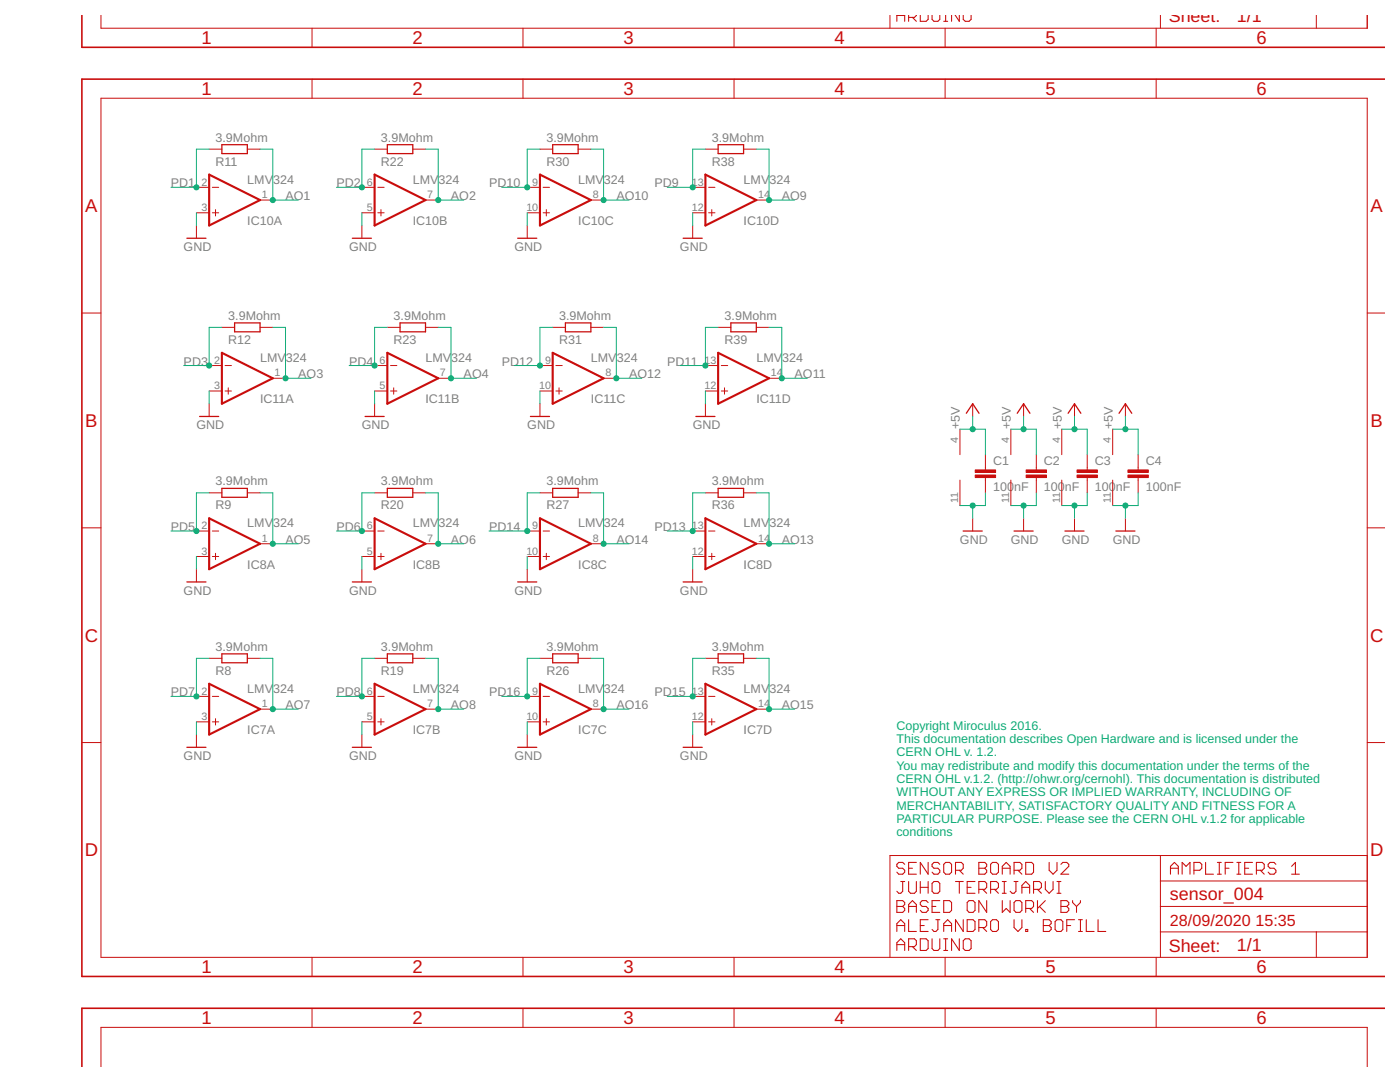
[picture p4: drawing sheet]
<svg xmlns="http://www.w3.org/2000/svg" width="279mm" height="216mm" viewBox="0 0 279 216" stroke-linecap="round" stroke-linejoin="round" font-family="sans-serif">
<g fill="none" stroke="#c90d0c" stroke-width=".21">
<path d="M179 3v1.3M179 3.1h1.6M180.6 3v1.3M181.3 3v1.3M182.1 3.5l.8 .8M182.9 3l-.4 .5h-1.2M183.7 3v1.3h1.1l.4-.4v-.9M186 3v.9l.4 .4h.8l.4-.4v-.9M188.3 4.3h.8M188.7 3v1.3M189.9 3v1.3M190.6 3l.9 1.3v-1.3"/>
<path d="M192.2 3v.9l.4 .4h.8l.4-.4v-.9M179 179.7h1.1l.5 .4v.4l-.5 .4 .5 .4v.4l-.5 .4h-1.1zM179.8 175.9h.8M180.1 175.9v1.9l-.3 .4h-.4l-.4-.4M180.6 172.5l-.5-.4h-.7l-.4 .4v.4l.4 .3h.7l.5 .5v.3l-.5 .4h-.7l-.4-.4M181.3 175.9v1.9l.4 .4h.8l.4-.4v-1.9M181.3 173.2h.8M182.9 172.1h-1.6v2.3h1.6M183.7 175.9v2.3M183.7 177.1h1.5M185.2 172.1v2.3l-1.5-2.3v2.3M185.2 175.9v2.3"/>
<path d="M186 176.3l.4-.4h.8l.4 .4v1.5l-.4 .4h-.8l-.4-.4zM187.6 172.5l-.4-.4h-.8l-.4 .4v.4l.4 .3h.8l.4 .5v.3l-.4 .4h-.8l-.4-.4M187.6 179.7h-1.6v2.4h1.6M188.3 172.5l.4-.4h.8l.4 .4v1.5l-.4 .4h-.8l-.4-.4zM188.3 179.7h1.2l.4 .4v1.6l-.4 .4h-1.2zM190.7 173.7h1.2l.3-.5v-.7l-.3-.4h-1.2v2.3M190.7 175.9h1.5M191.5 175.9v2.3M191.5 173.7l.7 .7M193 177.1h.8M193.4 179.7h.8l.4 .4v1.6l-.4 .4h-.8l-.4-.4v-1.6zM194.6 175.9h-1.6v2.3h1.6"/>
<path d="M195.3 172.1h1.2l.4 .4v.4l-.4 .3 .4 .5v.3l-.4 .4h-1.2zM195.3 173.2h1.2M195.3 177.5h1.2l.4-.4v-.8l-.4-.4h-1.2v2.3M196.1 177.5l.8 .7M196.9 179.7v2.4l-1.6-2.4v2.4M197.7 177.5h1.2l.4-.4v-.8l-.4-.4h-1.2v2.3M198.1 172.1h.8l.4 .4v1.5l-.4 .4h-.8l-.4-.4v-1.5zM198.5 177.5l.8 .7M200 173.2h1.6M200 174.4v-1.5l.8-.8 .8 .8v1.5M200 179.7v2.4l.8-.8 .8 .8v-2.4M200 178.2h.8"/>
<path d="M200 175.9h.8M200.4 175.9v2.3M202.4 173.7h1.1l.4-.5v-.7l-.4-.4h-1.1v2.3M202.4 175.9h.8M202.8 175.9v1.9l-.4 .4h-.4l-.4-.4M203.2 173.7l.7 .7M203.9 178.2v-1.5l.8-.8 .8 .8v1.5M203.9 177.1h1.6M204.7 172.1h1.2l.4 .4v1.5l-.4 .4h-1.2zM206.3 177.5h1.1l.4-.4v-.8l-.4-.4h-1.1v2.3M207.1 177.5l.7 .7M207.1 179.7v2.4"/>
<path d="M208.6 175.9v1.6l.8 .7 .8-.7v-1.6M208.6 179.7l-1.5 1.6M209.4 172.1v1.6l.8 .7 .7-.7v-1.6M210.9 178.2h.8M210.9 175.9h.8M211.3 175.9v2.3M211.7 172.5l.4-.4h.8l.4 .4v.4l-1.6 1.5h1.6M211.7 179.7h1.2l.4 .4v.4l-.4 .4 .4 .4v.4l-.4 .4h-1.2zM214.1 179.7v.4l.7 .8M215.6 179.7v.4l-.8 .8M233.6 173.2h1.6M233.6 174.4v-1.5l.8-.8 .8 .8v1.5"/>
<path d="M235.9 174.4v-2.3l.8 .8 .8-.8v2.3M238.3 173.7h1.1l.4-.5v-.7l-.4-.4h-1.1v2.3M240.6 172.1v2.3h1.6M243 172.1h.7M243 174.4h.7M243.3 172.1v2.3M244.5 173.2h.8M246.1 172.1h-1.6v2.3M246.8 172.1h.8M246.8 174.4h.8M247.2 172.1v2.3M248.4 173.2h.8"/>
<path d="M250 172.1h-1.6v2.3h1.6M250.7 173.7h1.2l.4-.5v-.7l-.4-.4h-1.2v2.3M251.5 173.7l.8 .7M254.6 172.5l-.3-.4h-.8l-.4 .4v.4l.4 .3h.8l.3 .5v.3l-.3 .4h-.8l-.4-.4M257.8 174.4h1.5M257.8 172.9l.7-.8v2.3M179 185.9v-1.6l.8-.8 .8 .8v1.6M179 189.7v-1.6l.8-.8 .8 .8v1.6M179 180.9h1.1M179 184.7h1.6M179 188.5h1.6M181.3 182.1v-1.6l.8-.8 .8 .8v1.6"/>
<path d="M181.3 183.5v2.4h1.6M181.3 188.9h1.2l.4-.4v-.8l-.4-.4h-1.2v2.4M181.3 180.9h1.6M182.1 188.9l.8 .8M183.7 187.3h1.1l.4 .4v1.6l-.4 .4h-1.1zM183.7 184.7h.7M185.2 180.1l-.4-.4h-.8l-.3 .4v.4l.3 .4h.8l.4 .4v.4l-.4 .4h-.8l-.3-.4M185.2 183.5h-1.5v2.4h1.5M186 187.3v2l.4 .4h.8l.4-.4v-2M186 180.9h.8M186.8 183.5h.8M187.2 183.5v2l-.4 .4h-.4l-.4-.4"/>
<path d="M188.3 185.9v-1.6l.8-.8 .8 .8v1.6M188.3 184.7h1.6M188.3 187.3h.8M188.3 189.7h.8M188.7 187.3v2.4M191.5 187.3v2.4l-1.6-2.4v2.4M192.2 183.5v2.4l-1.5-2.4v2.4M192.2 187.7l.4-.4h.8l.4 .4v1.6l-.4 .4h-.8l-.4-.4zM193 183.5h1.2l.4 .4v1.6l-.4 .4h-1.2zM195.3 185.1h1.2l.4-.4v-.8l-.4-.4h-1.2v2.4M196.1 185.1l.8 .8M198.1 183.5h.8l.4 .4v1.6l-.4 .4h-.8l-.4-.4v-1.6z"/>
<path d="M202.4 180.1l.4-.4h.7l.4 .4v1.6l-.4 .4h-.7l-.4-.4zM202.4 183.5v1.6l.8 .8 .7-.8v-1.6M204.7 181.3h1.2l.4-.4v-.8l-.4-.4h-1.2v2.4M204.7 185.5h.4v.4h-.4zM205.5 181.3l.8 .8M207.4 180.9l1.2 1.2M208.2 184.7h1.2M208.2 183.5h1.2l.4 .4v.4l-.4 .4 .4 .4v.4l-.4 .4h-1.2zM210.6 183.9l.3-.4h.8l.4 .4v1.6l-.4 .4h-.8l-.3-.4zM211.7 180.9h1.2M212.9 184.7h.8M214.5 183.5h-1.6v2.4"/>
<path d="M214.8 180.9v1.2M215.2 185.9h.8M215.2 183.5h.8M215.6 183.5v2.4M216.8 183.5v2.4h1.6M219.1 183.5v2.4h1.6"/>
</g>
<g fill="none" stroke="#c90d0c" stroke-width=".2">
<path d="M20.2 3v2.6h252.7v-2.6M20.2 19.6h252.7v171.4h-252.7zM62.3 5.6v3.8M62.3 15.8v3.8M104.4 5.6v3.8M104.4 15.8v3.8M146.5 5.6v3.8M146.5 15.8v3.8M177.6 3v2.6M188.6 5.6v3.8M188.6 15.8v3.8M230.7 5.6v3.8"/>
<path d="M230.7 15.8v3.8M231.6 3v2.6M262.7 3v2.6M39.2 37.4h2.5M41.7 29.8h2.6M42.4 37.4h1.2M49.4 29.8h2.5M51.9 39.9h2.5M72.2 37.4h2.6M74.8 29.8h2.5M75.4 37.4h1.3M82.4 29.8h2.5"/>
<path d="M84.9 39.9h2.6M105.2 37.4h2.6M107.8 29.8h2.5M108.4 37.4h1.3M115.4 29.8h2.5M117.9 39.9h2.6M138.2 37.4h2.6M140.8 29.8h2.5M141.4 37.4h1.3M148.4 29.8h2.5M150.9 39.9h2.6M39.2 42.5h2.5"/>
<path d="M39.2 45v2.5M42.4 42.5h1.2M43 41.8v1.3M72.2 42.5h2.6M72.2 45v2.5M75.4 42.5h1.3M76 41.8v1.3M105.2 42.5h2.6M105.2 45v2.5M108.4 42.5h1.3M109 41.8v1.3M138.2 42.5h2.6"/>
<path d="M138.2 45v2.5M141.4 42.5h1.3M142 41.8v1.3M16.3 62.5h3.9M41.7 78h2.6M41.7 72.9h2.6M44.3 65.3h2.5M44.9 78h1.3M44.9 72.9h1.3M45.6 77.4v1.3M51.9 65.3h2.5M54.4 75.5h2.6"/>
<path d="M74.8 78h2.5M74.8 72.9h2.5M77.3 65.3h2.5M77.9 78h1.3M77.9 72.9h1.3M78.6 77.4v1.3M84.9 65.3h2.6M87.5 75.5h2.5M107.8 78h2.5M107.8 72.9h2.5M110.3 65.3h2.5M110.9 78h1.3"/>
<path d="M110.9 72.9h1.3M111.6 77.4v1.3M117.9 65.3h2.6M120.5 75.5h2.5M140.8 78h2.5M140.8 72.9h2.5M143.3 65.3h2.6M144 78h1.2M144 72.9h1.2M144.6 77.4v1.3M150.9 65.3h2.6M153.5 75.5h2.5"/>
<path d="M272.9 62.5h3.5M41.7 98.3h2.6M41.7 80.6v2.5M49.4 98.3h2.5M74.8 98.3h2.5M74.8 80.6v2.5M82.4 98.3h2.5M107.8 98.3h2.5M107.8 80.6v2.5M115.4 98.3h2.5M140.8 98.3h2.5M140.8 80.6v2.5"/>
<path d="M148.4 98.3h2.5M191.6 85.6v5.1M191.6 95.8v5.1M194.1 80.6v2.5M196.7 90.7v3.1M196.7 95.3v3M201.7 85.6v5.1M201.7 95.8v5.1M204.3 80.6v2.5M206.8 90.7v3.1M206.8 95.3v3M211.9 85.6v5.1"/>
<path d="M211.9 95.8v5.1M214.4 80.6v2.5M217 90.7v3.1M217 95.3v3M222.1 85.6v5.1M222.1 95.8v5.1M224.6 80.6v2.5M227.1 90.7v3.1M227.1 95.3v3M16.3 105.3h3.9M39.2 111h2.5M39.2 106h2.5"/>
<path d="M39.2 113.6v2.5M42.4 111h1.2M42.4 106h1.2M43 110.4v1.3M51.9 108.5h2.5M72.2 111h2.6M72.2 106h2.6M72.2 113.6v2.5M75.4 111h1.3M75.4 106h1.3M76 110.4v1.3M84.9 108.5h2.6"/>
<path d="M105.2 111h2.6M105.2 106h2.6M105.2 113.6v2.5M108.4 111h1.3M108.4 106h1.3M109 110.4v1.3M117.9 108.5h2.6M138.2 111h2.6M138.2 106h2.6M138.2 113.6v2.5M141.4 111h1.3M141.4 106h1.3"/>
<path d="M142 110.4v1.3M150.9 108.5h2.6M194.1 103.4v2.6M204.3 103.4v2.6M214.4 103.4v2.6M224.6 103.4v2.6M272.9 105.3h3.5M39.2 139h2.5M41.7 131.4h2.6M42.4 139h1.2M49.4 131.4h2.5M72.2 139h2.6"/>
<path d="M74.8 131.4h2.5M75.4 139h1.3M82.4 131.4h2.5M105.2 139h2.6M107.8 131.4h2.5M108.4 139h1.3M115.4 131.4h2.5M138.2 139h2.6M140.8 131.4h2.5M141.4 139h1.3M148.4 131.4h2.5M16.3 148.2h3.9"/>
<path d="M39.2 144h2.5M39.2 146.6v2.5M42.4 144h1.2M43 143.4v1.3M51.9 141.5h2.5M72.2 144h2.6M72.2 146.6v2.5M75.4 144h1.3M76 143.4v1.3M84.9 141.5h2.6M105.2 144h2.6M105.2 146.6v2.5"/>
<path d="M108.4 144h1.3M109 143.4v1.3M117.9 141.5h2.6M138.2 144h2.6M138.2 146.6v2.5M141.4 144h1.3M142 143.4v1.3M150.9 141.5h2.6M272.9 148.2h3.5M231.6 170.7v20.3M231.6 175.8h41.3M272.9 170.7h-95.3v20.3"/>
<path d="M62.3 191v3.8M104.4 191v3.8M146.5 191v3.8M188.6 191v3.8M230.7 191v3.8M231.6 185.9h41.3M231.6 180.9h41.3M262.7 185.9v5.1M20.2 212.9v-7.9h252.7v7.9M62.3 201.2v3.8M104.4 201.2v3.8M146.5 201.2v3.8"/>
<path d="M188.6 201.2v3.8M230.7 201.2v3.8"/>
</g>
<path d="M16.3 3v6.4h260.1M276.4 15.8h-260.1v179h260.1M276.4 201.2h-260.1v11.7" fill="none" stroke="#c90d0c" stroke-width=".32"/>
<g fill="none" stroke="#c90d0c" stroke-width=".42">
<path d="M41.7 34.8l10.2 5.1-10.2 5.1zM74.8 34.8l10.1 5.1-10.1 5.1zM107.8 34.8l10.1 5.1-10.1 5.1zM140.8 34.8l10.1 5.1-10.1 5.1zM44.3 70.4l10.1 5.1-10.1 5.1zM77.3 70.4l10.2 5.1-10.2 5.1zM110.3 70.4l10.2 5.1-10.2 5.1zM143.3 70.4l10.2 5.1-10.2 5.1zM41.7 103.4l10.2 5.1-10.2 5.1zM74.8 103.4l10.1 5.1-10.1 5.1zM107.8 103.4l10.1 5.1-10.1 5.1zM140.8 103.4l10.1 5.1-10.1 5.1z"/>
<path d="M41.7 136.4l10.2 5.1-10.2 5.1zM74.8 136.4l10.1 5.1-10.1 5.1zM107.8 136.4l10.1 5.1-10.1 5.1zM140.8 136.4l10.1 5.1-10.1 5.1z"/>
</g>
<g fill="none" stroke="#c90d0c" stroke-width=".25">
<path d="M44.3 28.9h5.1v1.7h-5.1zM77.3 28.9h5.1v1.7h-5.1zM110.3 28.9h5.1v1.7h-5.1zM143.3 28.9h5.1v1.7h-5.1zM37.3 47.5h3.8M70.3 47.5h3.8M103.3 47.5h3.8M136.3 47.5h3.8M46.8 64.4h5.1v1.8h-5.1zM79.8 64.4h5.1v1.8h-5.1zM112.8 64.4h5.1v1.8h-5.1zM145.9 64.4h5v1.8h-5z"/>
<path d="M39.8 83.1h3.8M44.3 97.5h5.1v1.7h-5.1zM72.9 83.1h3.8M77.3 97.5h5.1v1.7h-5.1zM105.9 83.1h3.8M110.3 97.5h5.1v1.7h-5.1zM138.9 83.1h3.8M143.3 97.5h5.1v1.7h-5.1zM192.8 82.5l1.3-1.9 1.3 1.9M203 82.5l1.3-1.9 1.2 1.9M213.2 82.5l1.2-1.9 1.3 1.9M223.3 82.5l1.3-1.9 1.3 1.9"/>
<path d="M37.3 116.1h3.8M70.3 116.1h3.8M103.3 116.1h3.8M136.3 116.1h3.8M192.2 106h3.8M202.4 106h3.8M212.5 106h3.8M222.7 106h3.8M44.3 130.5h5.1v1.7h-5.1zM77.3 130.5h5.1v1.7h-5.1zM110.3 130.5h5.1v1.7h-5.1zM143.3 130.5h5.1v1.7h-5.1z"/>
<path d="M37.3 149.1h3.8M70.3 149.1h3.8M103.3 149.1h3.8M136.3 149.1h3.8"/>
</g>
<g fill="#c90d0c" stroke="#c90d0c" stroke-width=".2">
<path d="M194.6 94.8h4.1v.5h-4.1z"/>
<path d="M194.6 93.8h4.1v.5h-4.1z"/>
<path d="M204.8 94.8h4.1v.5h-4.1z"/>
<path d="M204.8 93.8h4.1v.5h-4.1z"/>
<path d="M214.9 94.8h4.1v.5h-4.1z"/>
<path d="M214.9 93.8h4.1v.5h-4.1z"/>
<path d="M225.1 94.8h4.1v.5h-4.1z"/>
<path d="M225.1 93.8h4.1v.5h-4.1z"/>
</g>
<g fill="none" stroke="#0dab76" stroke-width=".2">
<path d="M41.7 29.8h-2.5v7.6h-5.1M51.9 29.8h2.5v10.1h5.1M74.8 29.8h-2.6v7.6h-5.1M84.9 29.8h2.6v10.1h5M107.8 29.8h-2.6v7.6h-5.1M117.9 29.8h2.6v10.1h5M140.8 29.8h-2.6v7.6h-5M150.9 29.8h2.6v10.1h5.1M39.2 42.5v2.5M72.2 42.5v2.5M105.2 42.5v2.5M138.2 42.5v2.5"/>
<path d="M41.7 78v2.6M44.3 65.3h-2.6v7.6h-5M54.4 65.3h2.6v10.2h5.1M74.8 78v2.6M77.3 65.3h-2.5v7.6h-5.1M87.5 65.3h2.5v10.2h5.1M107.8 78v2.6M110.3 65.3h-2.5v7.6h-5.1M120.5 65.3h2.5v10.2h5.1M140.8 78v2.6M143.3 65.3h-2.5v7.6h-5.1M153.5 65.3h2.5v10.2h5.1"/>
<path d="M41.7 98.3h-2.5v7.7h-5.1M51.9 98.3h2.5v10.2h5.1M74.8 98.3h-2.6v7.7h-5.1M84.9 98.3h2.6v10.2h5M107.8 98.3h-2.6v7.7h-7.6M117.9 98.3h2.6v10.2h5M140.8 98.3h-2.6v7.7h-5M150.9 98.3h2.6v10.2h5.1M191.6 85.6h5.1v5.1M194.1 83.1v2.5M196.7 98.3v2.6h-5.1M201.7 85.6h5.1v5.1"/>
<path d="M204.3 83.1v2.5M206.8 98.3v2.6h-5.1M211.9 85.6h5.1v5.1M214.4 83.1v2.5M217 98.3v2.6h-5.1M222.1 85.6h5v5.1M224.6 83.1v2.5M227.1 98.3v2.6h-5M39.2 111v2.6M72.2 111v2.6M105.2 111v2.6M138.2 111v2.6"/>
<path d="M194.1 100.9v2.5M204.3 100.9v2.5M214.4 100.9v2.5M224.6 100.9v2.5M41.7 131.4h-2.5v7.6h-5.1M51.9 131.4h2.5v10.1h5.1M74.8 131.4h-2.6v7.6h-5.1M84.9 131.4h2.6v10.1h5M107.8 131.4h-2.6v7.6h-5.1M117.9 131.4h2.6v10.1h5M140.8 131.4h-2.6v7.6h-5M150.9 131.4h2.6v10.1h5.1"/>
<path d="M39.2 144v2.6M72.2 144v2.6M105.2 144v2.6M138.2 144v2.6"/>
</g>
<g fill="#0dab76" stroke="#0dab76" stroke-width=".2">
<circle cx="194.1" cy="100.9" r=".51"/>
<circle cx="204.3" cy="100.9" r=".51"/>
<circle cx="214.4" cy="100.9" r=".51"/>
<circle cx="224.6" cy="100.9" r=".51"/>
<circle cx="204.3" cy="85.6" r=".51"/>
<circle cx="214.4" cy="85.6" r=".51"/>
<circle cx="224.6" cy="85.6" r=".51"/>
<circle cx="194.1" cy="85.6" r=".51"/>
<circle cx="153.5" cy="39.9" r=".51"/>
<circle cx="57" cy="75.5" r=".51"/>
<circle cx="90" cy="75.5" r=".51"/>
<circle cx="123" cy="75.5" r=".51"/>
<circle cx="156" cy="75.5" r=".51"/>
<circle cx="54.4" cy="39.9" r=".51"/>
<circle cx="87.5" cy="39.9" r=".51"/>
<circle cx="54.4" cy="108.5" r=".51"/>
<circle cx="87.5" cy="108.5" r=".51"/>
<circle cx="120.5" cy="108.5" r=".51"/>
<circle cx="153.5" cy="108.5" r=".51"/>
<circle cx="39.2" cy="37.4" r=".51"/>
<circle cx="72.2" cy="37.4" r=".51"/>
<circle cx="41.7" cy="72.9" r=".51"/>
<circle cx="74.8" cy="72.9" r=".51"/>
<circle cx="39.2" cy="106" r=".51"/>
<circle cx="72.2" cy="106" r=".51"/>
<circle cx="39.2" cy="139" r=".51"/>
<circle cx="72.2" cy="139" r=".51"/>
<circle cx="138.2" cy="37.4" r=".51"/>
<circle cx="105.2" cy="37.4" r=".51"/>
<circle cx="140.8" cy="72.9" r=".51"/>
<circle cx="107.8" cy="72.9" r=".51"/>
<circle cx="138.2" cy="106" r=".51"/>
<circle cx="105.2" cy="106" r=".51"/>
<circle cx="138.2" cy="139" r=".51"/>
<circle cx="105.2" cy="139" r=".51"/>
<circle cx="120.5" cy="39.9" r=".51"/>
<circle cx="54.4" cy="141.5" r=".51"/>
<circle cx="87.5" cy="141.5" r=".51"/>
<circle cx="120.5" cy="141.5" r=".51"/>
<circle cx="153.5" cy="141.5" r=".51"/>
</g>
<g font-size="3.7" fill="#c90d0c">
<text x="40.2" y="8.8">1</text>
<text x="82.3" y="8.8">2</text>
<text x="124.4" y="8.8">3</text>
<text x="166.5" y="8.8">4</text>
<text x="208.7" y="8.8">5</text>
<text x="250.8" y="8.8">6</text>
<text x="40.2" y="19">1</text>
<text x="82.3" y="19">2</text>
<text x="124.4" y="19">3</text>
<text x="166.5" y="19">4</text>
<text x="208.7" y="19">5</text>
<text x="250.8" y="19">6</text>
<text x="17" y="42.3">A</text>
<text x="273.5" y="42.3">A</text>
<text x="17" y="85.2">B</text>
<text x="273.5" y="85.2">B</text>
<text x="16.9" y="128">C</text>
<text x="273.4" y="128">C</text>
<text x="16.9" y="170.9">D</text>
<text x="273.4" y="170.9">D</text>
<text x="40.2" y="194.2">1</text>
<text x="82.3" y="194.2">2</text>
<text x="124.4" y="194.2">3</text>
<text x="166.5" y="194.2">4</text>
<text x="208.7" y="194.2">5</text>
<text x="250.8" y="194.2">6</text>
<text x="40.2" y="204.4">1</text>
<text x="82.3" y="204.4">2</text>
<text x="124.4" y="204.4">3</text>
<text x="166.5" y="204.4">4</text>
<text x="208.7" y="204.4">5</text>
<text x="250.8" y="204.4">6</text>
</g>
<g font-size="3.6" fill="#c90d0c">
<text x="233.2" y="4.5">Sheet:</text>
<text x="246.8" y="4.4">1/1</text>
<text x="233.5" y="179.6">sensor_004</text>
<text x="233.2" y="189.9">Sheet:</text>
<text x="246.8" y="189.8">1/1</text>
</g>
<g font-size="3.2" fill="#c90d0c">
<text x="233.5" y="-.7">28/09/2020</text>
<text x="250.6" y="-.7">15:35</text>
<text x="233.5" y="184.7">28/09/2020</text>
<text x="250.6" y="184.7">15:35</text>
</g>
<g font-size="2.5" fill="#808080">
<text x="43" y="28.2">3.9Mohm</text>
<text x="76" y="28.2">3.9Mohm</text>
<text x="109" y="28.2">3.9Mohm</text>
<text x="142.1" y="28.2">3.9Mohm</text>
<text x="43" y="33">R11</text>
<text x="76" y="33">R22</text>
<text x="109" y="33">R30</text>
<text x="142.1" y="33">R38</text>
<text x="34.1" y="37.4">PD1</text>
<text x="49.4" y="36.6">LMV</text>
<text x="54.5" y="36.6">324</text>
<text x="57" y="39.9">AO1</text>
<text x="67.1" y="37.4">PD2</text>
<text x="82.4" y="36.6">LMV</text>
<text x="87.5" y="36.6">324</text>
<text x="90" y="39.9">AO2</text>
<text x="97.6" y="37.4">PD10</text>
<text x="115.4" y="36.6">LMV</text>
<text x="120.5" y="36.6">324</text>
<text x="123" y="39.9">AO10</text>
<text x="130.6" y="37.4">PD9</text>
<text x="148.4" y="36.6">LMV</text>
<text x="153.6" y="36.6">324</text>
<text x="156" y="39.9">AO9</text>
<text x="49.4" y="44.9">IC10A</text>
<text x="82.4" y="44.9">IC10B</text>
<text x="115.4" y="44.9">IC10C</text>
<text x="148.4" y="44.9">IC10D</text>
<text x="36.7" y="50.1">GND</text>
<text x="69.7" y="50.1">GND</text>
<text x="102.7" y="50.1">GND</text>
<text x="135.7" y="50.1">GND</text>
<text x="45.5" y="63.8">3.9Mohm</text>
<text x="78.6" y="63.8">3.9Mohm</text>
<text x="111.6" y="63.8">3.9Mohm</text>
<text x="144.6" y="63.8">3.9Mohm</text>
<text x="45.5" y="68.6">R12</text>
<text x="78.6" y="68.6">R23</text>
<text x="111.6" y="68.6">R31</text>
<text x="144.6" y="68.6">R39</text>
<text x="36.7" y="72.9">PD3</text>
<text x="51.9" y="72.2">LMV</text>
<text x="57" y="72.2">324</text>
<text x="59.5" y="75.5">AO3</text>
<text x="69.7" y="72.9">PD4</text>
<text x="84.9" y="72.2">LMV</text>
<text x="90.1" y="72.2">324</text>
<text x="92.5" y="75.5">AO4</text>
<text x="100.1" y="72.9">PD12</text>
<text x="117.9" y="72.2">LMV</text>
<text x="123.1" y="72.2">324</text>
<text x="125.5" y="75.5">AO12</text>
<text x="133.2" y="72.9">PD11</text>
<text x="150.9" y="72.2">LMV</text>
<text x="156.1" y="72.2">324</text>
<text x="158.6" y="75.5">AO11</text>
<text x="51.9" y="80.4">IC11A</text>
<text x="84.9" y="80.4">IC11B</text>
<text x="117.9" y="80.4">IC11C</text>
<text x="150.9" y="80.4">IC11D</text>
<text x="39.2" y="85.6">GND</text>
<text x="72.2" y="85.6">GND</text>
<text x="105.2" y="85.6">GND</text>
<text x="138.2" y="85.6">GND</text>
<text x="191.6" y="85.6" transform="rotate(-90 191.6 85.6)">+5V</text>
<text x="201.7" y="85.6" transform="rotate(-90 201.7 85.6)">+5V</text>
<text x="211.9" y="85.6" transform="rotate(-90 211.9 85.6)">+5V</text>
<text x="222.1" y="85.6" transform="rotate(-90 222.1 85.6)">+5V</text>
<text x="198.2" y="92.9">C1</text>
<text x="208.3" y="92.9">C2</text>
<text x="218.5" y="92.9">C3</text>
<text x="228.7" y="92.9">C4</text>
<text x="43" y="96.8">3.9Mohm</text>
<text x="43" y="101.6">R9</text>
<text x="76" y="96.8">3.9Mohm</text>
<text x="76" y="101.6">R20</text>
<text x="109" y="96.8">3.9Mohm</text>
<text x="109" y="101.6">R27</text>
<text x="142.1" y="96.8">3.9Mohm</text>
<text x="142.1" y="101.6">R36</text>
<text x="198.2" y="98">100</text>
<text x="202.4" y="98">nF</text>
<text x="208.3" y="98">100</text>
<text x="212.5" y="98">nF</text>
<text x="218.5" y="98">100</text>
<text x="222.7" y="98">nF</text>
<text x="228.7" y="98">100nF</text>
<text x="34.1" y="106">PD5</text>
<text x="49.4" y="105.2">LMV</text>
<text x="54.5" y="105.2">324</text>
<text x="67.1" y="106">PD6</text>
<text x="82.4" y="105.2">LMV</text>
<text x="87.5" y="105.2">324</text>
<text x="97.6" y="106">PD14</text>
<text x="115.4" y="105.2">LMV</text>
<text x="120.5" y="105.2">324</text>
<text x="130.6" y="106">PD13</text>
<text x="148.4" y="105.2">LMV</text>
<text x="153.6" y="105.2">324</text>
<text x="49.4" y="113.4">IC8A</text>
<text x="57" y="108.5">AO5</text>
<text x="82.4" y="113.4">IC8B</text>
<text x="90" y="108.5">AO6</text>
<text x="115.4" y="113.4">IC8C</text>
<text x="123" y="108.5">AO14</text>
<text x="148.4" y="113.4">IC8D</text>
<text x="156" y="108.5">AO13</text>
<text x="191.6" y="108.5">GND</text>
<text x="201.7" y="108.5">GND</text>
<text x="211.9" y="108.5">GND</text>
<text x="222.1" y="108.5">GND</text>
<text x="36.7" y="118.7">GND</text>
<text x="69.7" y="118.7">GND</text>
<text x="102.7" y="118.7">GND</text>
<text x="135.7" y="118.7">GND</text>
<text x="43" y="129.8">3.9Mohm</text>
<text x="76" y="129.8">3.9Mohm</text>
<text x="109" y="129.8">3.9Mohm</text>
<text x="142.1" y="129.8">3.9Mohm</text>
<text x="43" y="134.6">R8</text>
<text x="76" y="134.6">R19</text>
<text x="109" y="134.6">R26</text>
<text x="142.1" y="134.6">R35</text>
<text x="34.1" y="139">PD7</text>
<text x="49.4" y="138.2">LMV</text>
<text x="54.5" y="138.2">324</text>
<text x="57" y="141.5">AO7</text>
<text x="67.1" y="139">PD8</text>
<text x="82.4" y="138.2">LMV</text>
<text x="87.5" y="138.2">324</text>
<text x="90" y="141.5">AO8</text>
<text x="97.6" y="139">PD16</text>
<text x="115.4" y="138.2">LMV</text>
<text x="120.5" y="138.2">324</text>
<text x="123" y="141.5">AO16</text>
<text x="130.6" y="139">PD15</text>
<text x="148.4" y="138.2">LMV</text>
<text x="153.6" y="138.2">324</text>
<text x="156" y="141.5">AO15</text>
<text x="49.4" y="146.5">IC7A</text>
<text x="82.4" y="146.5">IC7B</text>
<text x="115.4" y="146.5">IC7C</text>
<text x="148.4" y="146.5">IC7D</text>
<text x="36.7" y="151.7">GND</text>
<text x="69.7" y="151.7">GND</text>
<text x="102.7" y="151.7">GND</text>
<text x="135.7" y="151.7">GND</text>
</g>
<g font-size="2.5" fill="#0dab76">
<text x="178.9" y="145.6">Copyright Miroculus 2016.</text>
<text x="178.9" y="148.2">This documentation describes Open Hardware and is licensed under the</text>
<text x="178.9" y="150.9">CERN OHL v. 1.2.</text>
<text x="178.9" y="153.6">You may redistribute and modify this documentation under the terms of the</text>
<text x="178.9" y="156.2">CERN OHL v.1.2. (http://ohwr.org/cernohl). This documentation is distributed</text>
<text x="178.9" y="158.9">WITHOUT ANY EXPRESS OR IMPLIED WARRANTY, INCLUDING OF</text>
<text x="178.9" y="161.6">MERCHANTABILITY, SATISFACTORY QUALITY AND FITNESS FOR A</text>
<text x="178.9" y="164.2">PARTICULAR PURPOSE. Please see the CERN OHL v.1.2 for applicable</text>
<text x="178.9" y="166.9">conditions</text>
</g>
<g font-size="2.1" fill="#808080">
<text x="40.2" y="37">2</text>
<text x="52.2" y="39.6">1</text>
<text x="73.2" y="37">6</text>
<text x="85.3" y="39.6">7</text>
<text x="106.2" y="37">9</text>
<text x="118.3" y="39.6">8</text>
<text x="138.1" y="37">13</text>
<text x="151.3" y="39.6">14</text>
<text x="40.2" y="42.1">3</text>
<text x="73.2" y="42.1">5</text>
<text x="105" y="42.1">10</text>
<text x="138.1" y="42.1">12</text>
<text x="42.7" y="72.6">2</text>
<text x="42.7" y="77.7">3</text>
<text x="54.8" y="75.1">1</text>
<text x="75.8" y="72.6">6</text>
<text x="75.8" y="77.7">5</text>
<text x="87.8" y="75.1">7</text>
<text x="107.6" y="77.7">10</text>
<text x="108.8" y="72.6">9</text>
<text x="120.8" y="75.1">8</text>
<text x="140.6" y="72.6">13</text>
<text x="140.6" y="77.7">12</text>
<text x="153.8" y="75.1">14</text>
<text x="191.2" y="88.4" transform="rotate(-90 191.2 88.4)">4</text>
<text x="201.4" y="88.4" transform="rotate(-90 201.4 88.4)">4</text>
<text x="211.5" y="88.4" transform="rotate(-90 211.5 88.4)">4</text>
<text x="221.7" y="88.4" transform="rotate(-90 221.7 88.4)">4</text>
<text x="191.2" y="100.4" transform="rotate(-90 191.2 100.4)">11</text>
<text x="201.4" y="100.4" transform="rotate(-90 201.4 100.4)">11</text>
<text x="211.5" y="100.4" transform="rotate(-90 211.5 100.4)">11</text>
<text x="221.7" y="100.4" transform="rotate(-90 221.7 100.4)">11</text>
<text x="40.2" y="105.6">2</text>
<text x="73.2" y="105.6">6</text>
<text x="106.2" y="105.6">9</text>
<text x="138.1" y="105.6">13</text>
<text x="40.2" y="110.7">3</text>
<text x="52.2" y="108.1">1</text>
<text x="73.2" y="110.7">5</text>
<text x="85.3" y="108.1">7</text>
<text x="105" y="110.7">10</text>
<text x="118.3" y="108.1">8</text>
<text x="138.1" y="110.7">12</text>
<text x="151.3" y="108.1">14</text>
<text x="40.2" y="138.6">2</text>
<text x="40.2" y="143.7">3</text>
<text x="52.2" y="141.2">1</text>
<text x="73.2" y="138.6">6</text>
<text x="73.2" y="143.7">5</text>
<text x="85.3" y="141.2">7</text>
<text x="105" y="143.7">10</text>
<text x="106.2" y="138.6">9</text>
<text x="118.3" y="141.2">8</text>
<text x="138.1" y="138.6">13</text>
<text x="138.1" y="143.7">12</text>
<text x="151.3" y="141.2">14</text>
</g>
</svg>
